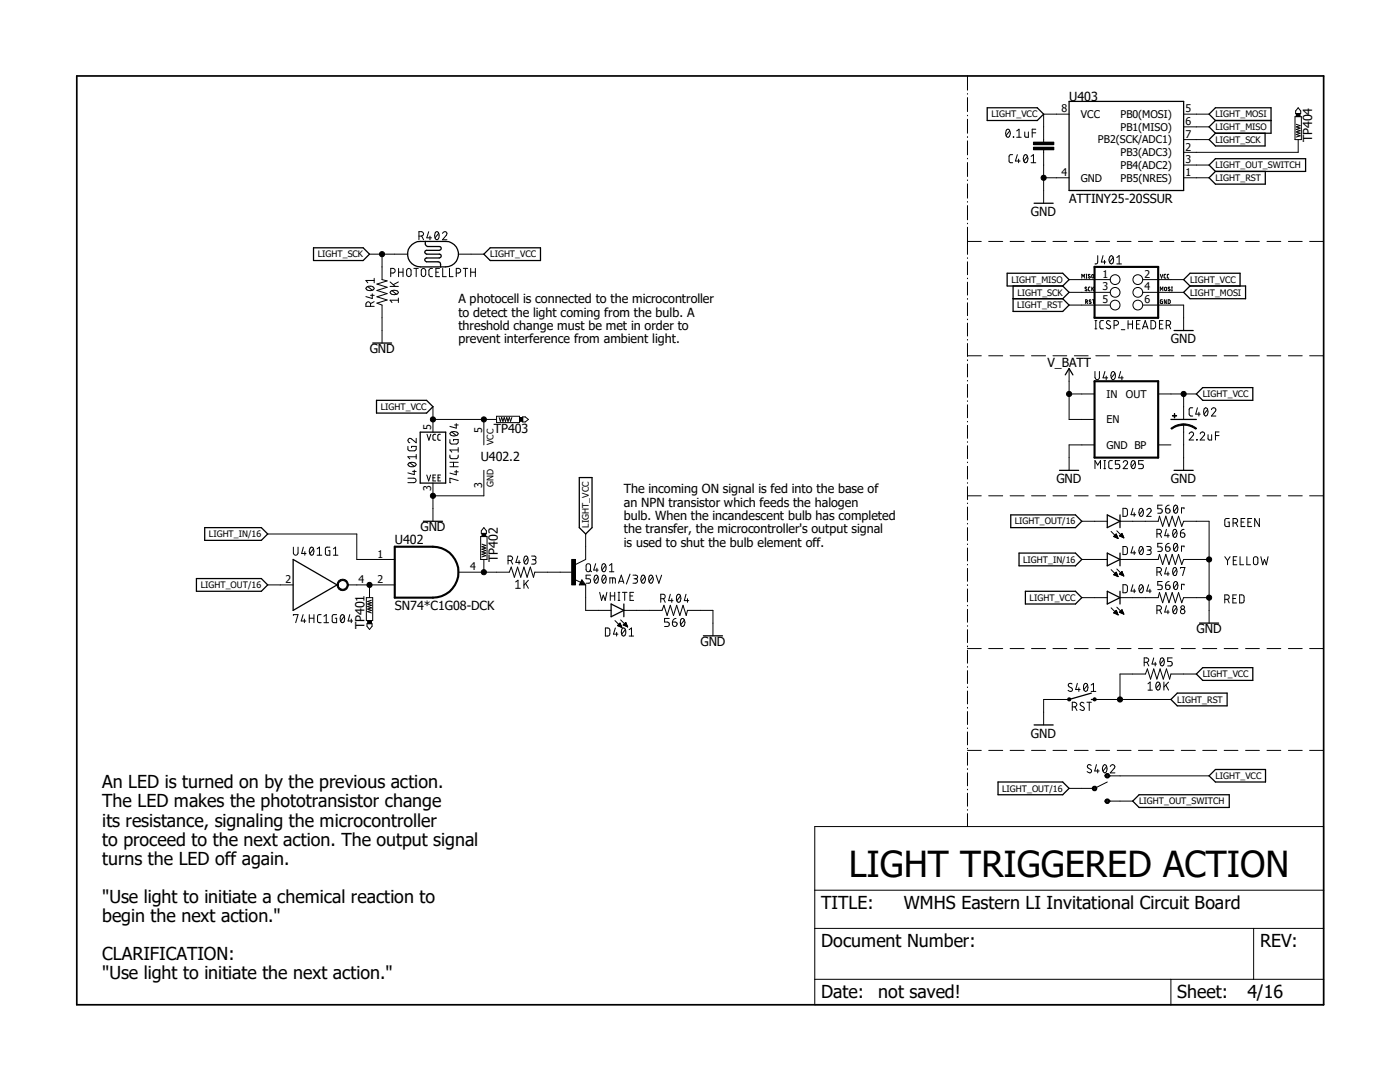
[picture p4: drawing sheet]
<svg xmlns="http://www.w3.org/2000/svg" width="279mm" height="216mm" viewBox="0 0 279 216" stroke-linecap="round" stroke-linejoin="round" font-family="sans-serif">
<path d="M14.8 14.8l249.7 186.2M264.5 14.8l-249.7 186.2" fill="none" stroke="#fff" stroke-width=".2"/>
<g fill="none" stroke="#000" stroke-width=".2">
<path d="M193.1 15.2v2.8M193.1 18.7v.1M193.1 19.5v2.8M193.1 23v.1M193.1 23.8v2.8M193.1 27.3v.1M193.1 28.1v2.8M193.1 31.6v.1M193.1 32.4v2.8M193.1 35.9v.1M193.1 36.7v2.8M201 25.8h.2a.93 .93 0 0 1 0 1.6 1.02 1.02 0 0 1-.2-1.6z"/>
<path d="M201.5 26.1l-.7 1M202.1 30.9h-.6l-.1 .3v1.1l.7 .2M202.2 27.3l.1 .1zM202.9 27.4h.9M202.9 26.1l.5-.3v1.6M203 30.9l-.4 1.2h1M203.3 31.7v.8M204.5 30.9h.2a.93 .93 0 0 1 0 1.6 1.02 1.02 0 0 1-.2-1.6zM204.5 26.3v.8l.3 .3h.4v-1.1M205.1 31.2l-.8 .9M205.8 32.5h.9M205.8 31.2l.4-.3v1.6"/>
<path d="M206 26.5h.7M206.2 28.4h4.1v.5h-4.1zM206.2 29.4h4.1v.5h-4.1zM206.7 25.8h-.7v1.6M208.3 29.9v10.7M208.3 35.5h5.1M213.4 22.8h-5.1v5.6M236.2 22.8h5.1M236.2 25.3h5.1M236.2 35.5h5.1M236.2 27.9h5.1M236.2 32.9h5.1"/>
<path d="M258.4 23.3h1.3v4.6h-1.3zM258.7 22.6h.8v.6h-.8zM258.7 24.8l.8 .3-.8 .2 .8 .3-.8 .2 .8 .3-.8 .2 .8 .3-.8 .2 .8 .3-.8 .2M259.1 27.9v2.5h-22.9M259.1 21.5l.5 .6v.5h-1v-.5zM73.1 57.4a1.09 1.09 0 0 1 1.6 .1 .96 .96 0 0 1-1.7 0zM73.4 57.2l.9 .7M73.7 50.7h7.6M74 58.9h.7M74.3 58.6v1l-1.3-.4M74.7 56h-1.7l.4 .4M74.7 55.5v.9"/>
<path d="M76.2 50.7v5.1l1.1 .2-2.1 .7 2.1 .6-2.1 .7 2.1 .6-2.1 .6 2.1 .7-2.1 .6 1 .4v7.6M77.9 57.1h1.6M77.9 56.3l1 .8M77.9 58.2l.8-.3a.78 .78 0 0 1 .8 .4 .96 .96 0 0 1-1.6 0zM78 54.5h.4a.47 .47 0 0 0 .5-.5 .47 .47 0 0 0-.5-.4h-.4v1.6M78.2 58l.9 .7M79.5 59.9h-1.6l.3 .5M79.5 59.5v.9M79.5 56.3l-1 .5M79.5 53.6v1.6M79.5 54.3h.9M80.4 53.6v1.6"/>
<path d="M81.4 53.6a.44 .44 0 0 1 .6 .4v.7a.45 .45 0 0 1-.3 .5 .45 .45 0 0 1-.5-.3 1.26 1.26 0 0 1 .2-1.3zM82.6 53.6h.9M83.1 53.6v1.6M83.6 47.1h.5a.45 .45 0 0 0 .4-.3 .45 .45 0 0 0-.2-.5l-.7-.1v1.6M84.2 47.1l.3 .7M84.3 53.6a.44 .44 0 0 1 .7 .4v.7a.45 .45 0 0 1-.4 .5 .45 .45 0 0 1-.5-.3 1.26 1.26 0 0 1 .2-1.3zM85.6 46.2l-.4 1.3h.9M85.8 47.1v.7M86.3 53.6a.58 .58 0 0 0-.7 .3l.1 1.1 .6 .2M87 46.3l.2-.1a.98 .98 0 0 1 0 1.6 1.02 1.02 0 0 1-.2-1.5zM87 54.3h.5M87.5 46.6l-.7 .9"/>
<path d="M87.7 53.6h-.7v1.6h.7M88.3 46.6a.45 .45 0 0 1 .7-.4 .45 .45 0 0 1 .1 .7l-.8 .9h.9M88.3 53.6v1.6h.8M89.7 53.6v1.6h.7M91.1 54.5h.4a.47 .47 0 0 0 .4-.5 .47 .47 0 0 0-.4-.4h-.4v1.6M91.5 50.7h5.1M92.5 53.6h.8M92.9 53.6v1.6M93.9 54.3h1M93.9 53.6v1.6M94.9 53.6v1.6M193.1 40.2v.1"/>
<path d="M193.1 41v2.9M193.1 44.5v.2M193.1 45.3v5.5M193.1 51.4v.2M193.1 52.2v2.6M193.1 55.5v.1M193.1 56.3v2.6M193.1 59.6v.1M193.1 48.2h2.7M197.3 48.2h2.8M201.6 48.2h2.8M205.9 48.2h2.8"/>
<path d="M210.1 48.2h2.8M213.4 55.8h8.1M213.4 58.3h8.1M214.4 48.2h2.8M215.9 55.5v-.8l.3 .5 .2-.5v.8M216.7 55.5h.2M216.7 54.7h.2M216.8 54.7v.8M216.9 57.4l-.2-.1-.2 .1 .4 .3v.3l-.4-.1M217.6 57.3l-.4 .1 .1 .6h.3M217.6 54.8h-.4l.4 .6h-.4M217.7 59.9h-.3l.3 .6h-.4"/>
<path d="M217.9 57.3v.7M217.9 54.8h.2l.2 .1-.2 .6-.2-.1zM218 59.8h.4M218.1 57.6l.2 .4M218.2 59.8v.8M218.3 57.3l-.4 .4M218.7 48.2h2.7M219.1 51v1.3a.4 .4 0 0 1-.6 .4M220.1 51l-.3 1.3h.9M220.4 51.9v.8M221.6 51.1l.2-.1a.96 .96 0 0 1 0 1.7 .98 .98 0 0 1-.2-1.6zM222.2 51.4l-.8 .9"/>
<path d="M222.9 52.7h.9M222.9 51.4l.5-.4v1.7M223 48.2h2.7M227.2 48.2h2.8M228 55.8h8.2M228 58.3h8.2M231.5 48.2h2.8M231.6 58v-.7l.2 .4 .3-.4v.7M231.6 54.7l.2 .8 .3-.8M232 59.8l-.4 .1v.1v.5l.4 .1v-.4h-.1M232.5 57.4h.3v.6h-.3zM232.7 54.7l-.4 .2 .1 .5 .3 .1"/>
<path d="M232.7 59.8v.8l-.3-.8v.8M233.1 59.8l.5 .2v.4l-.3 .2h-.2zM233.3 54.7l-.3 .2v.5l.3 .1M233.5 57.4l-.2-.1-.2 .1 .4 .4v.2l-.4-.1M233.8 58h.2M233.8 57.3h.2M233.9 57.3v.7M235.8 48.2h2.7M240 48.2h2.8M244.3 48.2h2.8M248.6 48.2h2.7M252.9 48.2h2.7"/>
<path d="M257.1 48.2h2.8M261.4 48.2h2.8M74 61.1v-.4a.47 .47 0 0 0-.5-.5 .47 .47 0 0 0-.5 .5v.4h1.7M74.7 60.2l-.7 .4M193.1 60.4v2.6M193.1 63.7v.1M193.1 64.5v2.6M193.1 67.7v.2M193.1 68.5v2.6M193.1 71.8v.2M193.1 72.6v2.6M193.1 75.9v.1"/>
<path d="M193.1 76.7v2.6M193.1 80v.1M193.1 71h2.7M197.3 71h2.8M201.6 71h2.8M205.9 71h2.8M210.1 71h2.8M213.4 78.6h5M213.4 73.5v10.2h5M213.4 60.9h8.1M214.4 71h2.8M216.7 60.2l.3-.1v-.2l-.3-.1v.8"/>
<path d="M216.9 60.2l.1 .4M218.5 74.1v1.2a.45 .45 0 0 0 .4 .4 .45 .45 0 0 0 .5-.2v-1.4M218.5 65.6h.4M218.5 64h.4M218.7 64v1.6M218.7 71h2.7M220.2 64h-.5l-.2 .3v1.1l.2 .2h.5M220.5 74.1l-.4 1.3h1M220.8 75.1v.7M221.6 64.1l-.5-.1a.37 .37 0 0 0-.3 .2 .37 .37 0 0 0 .2 .4l.5 .3a.37 .37 0 0 1 .1 .4 .37 .37 0 0 1-.3 .3l-.5-.2M222 74.2l.2-.1a1.02 1.02 0 0 1 0 1.7 1.02 1.02 0 0 1-.2-1.6zM222.3 64.9h.5a.47 .47 0 0 0 .4-.5 .47 .47 0 0 0-.4-.4h-.5v1.6"/>
<path d="M222.5 74.5l-.7 .9M223 71h2.7M223.6 74.1l-.3 1.3h.9M223.8 65.8h.7M223.9 75.1v.7M225.1 64v1.6M225.1 64.7h.9M226 64v1.6M226.8 64.7h.5M227.2 71h2.8M227.5 64h-.7v1.6h.7M228 65.6l.6-1.6 .5 1.6"/>
<path d="M228 60.9h8.2v5.1M228.1 65.2h.9M229.7 64l.7 .1 .2 .3v.8l-.4 .4h-.5zM231.1 78.6h7.7M231.4 64.7h.5M231.5 71h2.8M232.1 64h-.7v1.6h.7M232.7 64.9h.5a.47 .47 0 0 0 .4-.5 .47 .47 0 0 0-.4-.4h-.5v1.6M233.3 64.9l.3 .7M235.8 71h2.7M236.2 78.6v5.1M240 71h2.8"/>
<path d="M244.3 71h2.8M248.6 71h2.7M252.9 71h2.7M257.1 71h2.8M261.4 71h2.8M81.4 95.4h1.2a.45 .45 0 0 1 .4 .4 .45 .45 0 0 1-.2 .5h-1.4M81.4 89.1v.5l.2 .3 1.1 .1 .4-.4v-.5h-1v.2M81.5 92.5l.7-.3a.74 .74 0 0 1 .9 .5 1.02 1.02 0 0 1-1.7 0zM81.8 92.3l.9 .7M82.3 94.1h.8M82.7 93.8v.9l-1.3-.3M83.1 87.5v.8l-1-.7a.43 .43 0 0 0-.6 .1 .43 .43 0 0 0 .3 .6"/>
<path d="M83.1 90.7v.9M83.1 91.1h-1.7l.4 .5M85.2 94.8l.4 1.2 .3-1.2M85.2 86.7l.4 1.1 .4-1.1M86.4 83.7h12.7M86.4 81.2v5M86.4 96.4v7.6M86.4 95.3h.4M87 86.7h-.5l-.1 .3v.7l.6 .1M87 94.8h-.6v1.2h.6M87.4 95.3h.4M87.9 86.7h-.4l-.1 .3v.7l.5 .1"/>
<path d="M87.9 94.8h-.5v1.2h.5M89.8 90.8v.6l.4 .1h1l.2-.3v-.4M89.8 87.7v.6l.2 .3h1.1l.3-.3v-.6h-.9v.3M89.8 93.1h1.6M89.8 92.2h1.6M89.9 86.4l.7-.3a.58 .58 0 0 1 .8 .6l-.8 .3a.56 .56 0 0 1-.7-.6zM90.2 86.2l.9 .7M90.5 92.2v.9M90.7 94.1h.7M90.7 84.8h.7M91.1 84.5v.9l-1.3-.3M91.1 93.9v.8l-1.3-.3"/>
<path d="M91.4 95.9l-1.6-.5v.9h.2M91.4 89.3v.9M91.4 89.8h-1.6l.4 .4M96.6 93.9v5h-10.2M96.6 83.7v5.1M99.1 83.1h4.6v1.2h-4.6zM99.6 83.3l.3 .8 .2-.8 .3 .8 .2-.8 .3 .8 .2-.8 .3 .8 .2-.8 .3 .8 .3-.8M103.7 83.3h.6v.8h-.6zM104.3 83.2h.5l.7 .5-.7 .5h-.5zM193.1 80.8v2.6M193.1 84.1v.1M193.1 84.9v2.6"/>
<path d="M193.1 88.1v.2M193.1 88.9v2.6M193.1 92.2v.1M193.1 93v2.6M193.1 96.3v.1M193.1 97.1v2.6M193.1 98.9h2.7M197.3 98.9h2.8M201.6 98.9h2.8M205.9 98.9h2.8M210.1 98.9h2.8M214.4 98.9h2.8"/>
<path d="M218.4 88.8h-5v5.1M218.5 93.5v-1.6l.6 .9 .5-.9v1.6M218.7 98.9h2.7M220.3 93.5h.3M220.3 91.9h.3M220.5 91.9v1.6M222 91.9h-.6l-.1 .4v1l.7 .2M223 98.9h2.7M223.5 91.9h-.9v.7h.5a.46 .46 0 0 1 .4 .5 .46 .46 0 0 1-.4 .4h-.5M224.2 92.3a.44 .44 0 0 1 .6-.4 .44 .44 0 0 1 .1 .7l-.7 .9h.8M226 91.9h.1a.93 .93 0 0 1 0 1.6 .98 .98 0 0 1-.1-1.6zM226.5 92.3l-.7 .9"/>
<path d="M227.2 98.9h2.8M228.2 91.9h-1v.7h.6a.45 .45 0 0 1 .4 .5 .45 .45 0 0 1-.4 .4h-.6M231.1 88.8h2.6M231.5 98.9h2.8M233.7 85.5a3.9 3.9 0 0 1 2.5-.9v.2a3.9 3.9 0 0 0-2.4 .8zM234 82.9l.8 .1zM234.4 82.5v.9zM235.8 98.9h2.7M236.2 84.7v9.2M236.2 84.6a4.2 4.2 0 0 1 2.6 .9l-.2 .1a4.1 4.1 0 0 0-2.4-.8zM237.3 86.6a.44 .44 0 0 1 .6-.4 .44 .44 0 0 1 .2 .7l-.8 .9h.9M238 81.4h-.5l-.2 .3 .1 1.1 .3 .2h.3"/>
<path d="M238.8 87.7l.1 .1zM239 81.4l-.4 1.2h.9M239.3 82.3v.7M239.5 86.6a.44 .44 0 0 1 .6-.4 .44 .44 0 0 1 .2 .7l-.8 .9h.9M240 98.9h2.8M240.5 81.4h.1a.96 .96 0 0 1 0 1.6 1.09 1.09 0 0 1-.1-1.6zM241 81.7l-.7 .9M241.1 86.7v.8l.2 .3h.5v-1.1M241.8 81.7a.44 .44 0 0 1 .6-.3 .44 .44 0 0 1 .1 .7l-.7 .9h.9M242.6 86.9h.7M243.3 86.2h-.7v1.6M244.3 98.9h2.8"/>
<path d="M248.6 98.9h2.7M252.9 98.9h2.7M257.1 98.9h2.8M261.4 98.9h2.8M53.4 106.6h17.8v5h7.6M53.4 116.7h5.1M58.5 109.2v1.2a.47 .47 0 0 0 .5 .4 .47 .47 0 0 0 .5-.4v-1.2M60.5 109.2l-.3 1.2h.9M60.8 110.1v.7M62 109.2h.2a.93 .93 0 0 1 0 1.6 .98 .98 0 0 1-.2-1.6zM62.6 109.5l-.8 .9M63.3 109.5l.5-.3v1.6"/>
<path d="M63.3 110.8h.9M65.8 109.2h-.5l-.3 .1-.1 1.1 .2 .3 .7 .1v-.9h-.3M66.5 110.8h.9M66.5 109.5l.5-.3v1.6M67.6 115.9a1.13 1.13 0 0 1 1.8 .2 1.13 1.13 0 0 1-.7 1.7 1.13 1.13 0 0 1-1.4-1.1h.2a.89 .89 0 0 1 1.3-.7 .89 .89 0 0 1 .2 1.5 .89 .89 0 0 1-1.4-.4l-.1-.4h-.2zM69.4 116.7h9.4M73.1 119.3h1.3v4.5h-1.3zM73.7 116.7v2.6M74.1 119.8l-.7 .2 .7 .3-.7 .2 .7 .3-.7 .2 .7 .3-.7 .2 .7 .3-.7 .2 .7 .3M91.5 114.2h10.1l.4-1 .7 2 .6-2 .6 2 .7-2 .6 2 .6-2 .7 2 .2-1h7.6M95.9 107.1h1.3v4.5h-1.3zM96.2 106.5h.7v.6h-.7z"/>
<path d="M96.2 108.6l.7 .2-.7 .3 .7 .2-.7 .3 .7 .3-.7 .2 .7 .3-.7 .2 .7 .3-.7 .2M96.6 111.6v2.6M96.6 105.3l.5 .6v.5h-1v-.5zM101.4 111.8h.5a.45 .45 0 0 0 .4-.3 .45 .45 0 0 0-.2-.5h-.7v1.6M101.9 111.8l.4 .8M102.9 116.1l.5-.3v1.6M102.9 117.4h.9M103.3 111l-.3 1.2h.8M103.6 111.8v.8M104.6 115.8v1.6M104.8 111h.2a.98 .98 0 0 1 0 1.6 1.02 1.02 0 0 1-.2-1.6zM104.9 116.4l.6 1"/>
<path d="M105.3 111.3l-.7 .9M105.5 115.8l-.9 1M106.1 111h.7a.37 .37 0 0 1 .2 .4 .37 .37 0 0 1-.4 .3h-.3M106.6 111.7h.2a.46 .46 0 0 1 .2 .5 .46 .46 0 0 1-.4 .4h-.5M114.1 111.6h.8v5.1h-.8zM114.6 115.6l1.3 .6M116.1 115.7l.8 1h-1.3zM116.9 116.7v5.1h5.1M116.9 106.6v5l-2 1M117 112.7a.46 .46 0 0 1 .5-.2 .46 .46 0 0 1 .4 .4l-.1 1a.46 .46 0 0 1-.5 .2 .46 .46 0 0 1-.3-.4zM117.7 113.7l.4 .4M117.9 114.8h-.9v.7h.5a.46 .46 0 0 1 .4 .4 .46 .46 0 0 1-.4 .5h-.5"/>
<path d="M118.8 114.8h.2a.98 .98 0 0 1 0 1.6 1.02 1.02 0 0 1-.2-1.6zM118.9 112.5l-.4 1.2h.9M119.1 113.4v.7M119.3 115.1l-.7 .9M119.7 118.2l.4 1.6 .3-1.1 .4 1.1 .3-1.6M120.3 112.5h.2a.98 .98 0 0 1 0 1.6 1.02 1.02 0 0 1-.2-1.6zM120.4 114.8h.1a.93 .93 0 0 1 0 1.6 1.06 1.06 0 0 1-.1-1.6zM120.9 112.8l-.8 .9M120.9 115.1l-.7 .9M121.6 112.8l.5-.3v1.6M121.6 114.1h.9M121.7 116.4v-1.1h1l.1 1.1"/>
<path d="M121.8 118.2v1.6M121.8 118.9h.9M122.3 115.3v1.1M122.7 118.2v1.6M123.4 119.8h.3M123.4 118.2h.3M123.4 116.4l.6-1.6 .5 1.6M123.5 118.2v1.6M123.6 116h.8M124.2 118.2h.9M124.7 118.2v1.6M125.7 118.9h.6"/>
<path d="M125.7 114.6l-.7 1.9M126.3 114.8h.6l.3 .1v.4l-.7 .2M126.4 118.2h-.7v1.6h.7M126.8 115.5a.45 .45 0 0 1 .4 .3 .45 .45 0 0 1-.2 .5l-.7 .1M128.1 114.8h.3a.93 .93 0 0 1 0 1.6 1.02 1.02 0 0 1-.3-1.6zM128.7 115.1l-.7 .9M129.7 114.8h.2a.93 .93 0 0 1 0 1.6 1.02 1.02 0 0 1-.2-1.6zM130.3 115.1l-.8 .9M130.9 114.8l.6 1.6 .5-1.6M131.9 119.5l.6-.1a.46 .46 0 0 0 .2-.5 .46 .46 0 0 0-.4-.3h-.4v1.6M132.4 119.5l.4 .7M133.8 118.6l-.4 1.2h.9"/>
<path d="M134.1 119.5v.7M135.3 118.6h.1a.93 .93 0 0 1 0 1.6 .98 .98 0 0 1-.1-1.6zM135.8 118.9l-.7 .9M136.9 118.6l-.3 1.2h.9M137.2 119.5v.7M193.1 100.4v.1M193.1 101.2v2.6M193.1 104.4v.2M193.1 105.3v2.6M193.1 108.5v.2M193.1 109.3v2.6M193.1 112.6v.1"/>
<path d="M193.1 113.4v2.6M193.1 116.7v.1M193.1 117.5v2.6M215.9 119.3h5.1M215.9 111.6h5.1M215.9 104h5.1M221.7 113.7l1.4 1.4M221.7 106l1.4 1.4M222.2 114.7l.9 .4M222.2 114.7l.6-.5 .3 .9M222.2 114.7h.8M222.3 107h.7"/>
<path d="M222.4 114.6h.5M222.4 107.1h.6M222.4 106.9h.5M222.5 114.8h.5M222.5 114.5h.4M222.5 106.8h.4M222.5 114.4h.4M222.5 106.8h.3M222.6 107.2h.5M222.6 114.3h.2M222.6 106.7h.2M222.7 114.9h.4"/>
<path d="M222.7 114.2h.1M222.7 106.6h.1M222.8 106.6l.3 .8-.9-.3zM222.8 107.3h.3M222.9 113.5l1.4 1.4M222.9 114.9h.2M222.9 105.9l1.4 1.4M223 107.4h.1M223.1 115h.1M223.4 106.9h.7M223.5 114.5h.6M223.5 106.8h.6"/>
<path d="M223.5 114.6h.7M223.5 119.3h7.6l.3-1.1 .6 2.1 .7-2.1 .6 2.1 .6-2.1 .7 2.1 .6-2.1 .6 2.1 .4-1h5.1M223.5 111.6h7.6l.3-1 .6 2 .7-2 .6 2 .6-2 .7 2 .6-2 .6 2 .4-1h5.1M223.5 104h7.6l.3-1 .6 2 .7-2 .6 2 .6-2 .7 2 .6-2 .6 2 .4-1h5.1v20.3M223.6 114.4h.5M223.6 106.8h.5M223.6 114.3h.4M223.6 107h.6M223.6 106.7h.4M223.7 114.7h.5M223.7 114.2h.3M223.7 106.6h.3"/>
<path d="M223.8 114.1h.1M223.8 107.1h.4M223.9 106.5h.1M223.9 114.8h.3M223.9 114l-.5 .6 .9 .3M223.9 114l.4 .9M223.9 114h.1M223.9 106.4l.4 .9-.9-.4zM224 107.2h.2M224.1 116.7h.7a1.3 1.3 0 0 1 .2 1.4l-.2 .1-.7 .1zM224.1 109.1h.7a1.3 1.3 0 0 1 .2 1.3l-.2 .2-.7 .1zM224.1 101.4l.7 .1a1.25 1.25 0 0 1 0 1.5h-.7z"/>
<path d="M224.1 114.9h.1M224.2 107.3h.1M226.1 116.7l-.4 1.2h1M226.1 109.1l-.4 1.2h1M226.1 101.4l-.4 1.3h1M226.4 102.3v.7M226.4 109.9v.8M226.4 117.6v.7M227.5 116.7h.3a.98 .98 0 0 1 0 1.6 1.02 1.02 0 0 1-.3-1.6zM227.5 109.1h.3a.98 .98 0 0 1 0 1.6 1.02 1.02 0 0 1-.3-1.6zM227.5 101.5l.3-.1a.98 .98 0 0 1 0 1.6 1.02 1.02 0 0 1-.3-1.5zM228.1 117l-.7 .9"/>
<path d="M228.1 109.4l-.7 .9M228.1 101.8l-.7 .9M228.9 109.1h.7a.37 .37 0 0 1 .1 .4 .37 .37 0 0 1-.3 .3h-.4M228.9 101.8a.45 .45 0 0 1 .6-.4 .45 .45 0 0 1 .1 .8l-.7 .8h.8M229.2 116.7l-.3 1.2h.8M229.3 109.8h.2a.46 .46 0 0 1 .2 .5 .46 .46 0 0 1-.4 .4h-.4M229.5 117.6v.7M230.9 114.1h.5a.45 .45 0 0 0 .4-.3 .45 .45 0 0 0-.2-.5l-.7-.1v1.7M230.9 106.5h.5a.45 .45 0 0 0 .4-.3 .45 .45 0 0 0-.2-.5l-.7-.1v1.6M231.4 114.1l.4 .8M231.4 106.5l.4 .7M231.9 116h-.8v.8h.5a.46 .46 0 0 1 .4 .4 .46 .46 0 0 1-.4 .4h-.5"/>
<path d="M231.9 108.4h-.8v.7h.5a.46 .46 0 0 1 .4 .5 .46 .46 0 0 1-.4 .4h-.5M231.9 100.8h-.8v.7h.5a.46 .46 0 0 1 .3 .5 .46 .46 0 0 1-.3 .4h-.5M232.6 116.8h.6a.46 .46 0 0 1 .3 .5 .46 .46 0 0 1-.5 .4 .46 .46 0 0 1-.4-.5zM232.6 109.1h.6a.46 .46 0 0 1 .3 .5 .46 .46 0 0 1-.4 .4 .46 .46 0 0 1-.5-.4zM232.6 101.5h.6a.46 .46 0 0 1 .3 .5 .46 .46 0 0 1-.4 .4 .46 .46 0 0 1-.5-.4zM232.8 113.2l-.3 1.3h.8M232.8 105.6l-.3 1.3h.8M233.1 106.5v.7M233.1 114.1v.8M233.3 116a.72 .72 0 0 0-.7 .8M233.3 108.4a.72 .72 0 0 0-.7 .7M233.3 100.8a.72 .72 0 0 0-.7 .7"/>
<path d="M234.3 113.3l.2-.1a.98 .98 0 0 1 0 1.7 1.02 1.02 0 0 1-.2-1.6zM234.3 105.7l.2-.1a.98 .98 0 0 1 0 1.6 1.02 1.02 0 0 1-.2-1.5zM234.4 116.1l.2-.1a.93 .93 0 0 1 0 1.6 .98 .98 0 0 1-.2-1.5zM234.4 108.5l.2-.1a.93 .93 0 0 1 0 1.6 .98 .98 0 0 1-.2-1.5zM234.4 100.8h.2a.93 .93 0 0 1 0 1.6 .98 .98 0 0 1-.2-1.6zM234.8 113.6l-.7 .9M234.8 106l-.7 .9M235 116.4l-.7 .9M235 108.8l-.7 .9M235 101.1l-.7 1M235.6 106.3h.5a.46 .46 0 0 1 .4 .5 .46 .46 0 0 1-.5 .4 .46 .46 0 0 1-.4-.4zM235.6 113.4v-.2h.9l-.5 1.7"/>
<path d="M236.3 105.6a.72 .72 0 0 0-.7 .7M236.3 101.5v-.2h-.5v1.1M236.3 109.1v-.1h-.5v1M236.3 116.8v-.2h-.5v1M244.4 119.6l.7-.1a.46 .46 0 0 0 .2-.5 .46 .46 0 0 0-.4-.3h-.5v1.6M244.4 111.1l.6 .7M245 119.6l.3 .7M245 111.8v.9M245.3 103.5h-.5l-.3 .1-.1 1.1 .2 .3 .7 .1v-.9h-.2M245.5 111.1l-.5 .7M246 119.4h.6M246.1 104.4h.4a.45 .45 0 0 0 .5-.4 .45 .45 0 0 0-.2-.5h-.7v1.6"/>
<path d="M246.1 111.8h.6M246.6 104.4l.4 .7M246.8 118.7h-.8v1.6h.8M246.8 111.1h-.7v1.6h.7M247.4 118.7h.7a1.3 1.3 0 0 1 .1 1.4l-.1 .2h-.7zM247.5 111.1v1.6h.7M247.7 104.2h.5M248.5 103.5h-.8v1.6h.8M248.8 111.1v1.6h.8M249 104.2h.6M249.8 103.5h-.8v1.6h.8M250.2 111.3a.46 .46 0 0 1 .5-.2 .46 .46 0 0 1 .3 .4v1a.46 .46 0 0 1-.5 .2 .46 .46 0 0 1-.4-.4z"/>
<path d="M251.3 103.5v1.6l-.9-1.6v1.6M251.6 111.1l.4 1.6 .3-1.1 .4 1.1 .4-1.6M58.5 122.8v-.2h1l-.5 1.6M60.5 122.6l-.4 1.3h.9M60.7 123.5v.7M61.7 122.6v1.6M61.7 123.4h1M62.7 122.6v1.6M64.1 122.6l-.6 .1-.1 .3v1.1l.7 .1M64.6 124.2h1M64.6 123l.5-.4v1.6M67.2 122.6h-.6l-.3 .2v1.1l.2 .3h.7v-.8h-.3"/>
<path d="M68.2 122.7l.1-.1a.93 .93 0 0 1 0 1.6 .98 .98 0 0 1-.1-1.5zM68.7 123l-.7 .9M69.8 122.6l-.3 1.3h.9M70.1 123.5v.7M73.2 124.5h1.1v.5l-.6 .6-.5-.6zM73.4 123.8h.7v.6h-.7zM120.8 125.3h.7a1.3 1.3 0 0 1 .2 1.4l-.2 .2h-.7zM122.7 123.8l1.4 1.4M122.8 125.3l-.4 1.2h.9M123.1 126.2v.7M123.3 124.8h.7M123.4 124.9h.6"/>
<path d="M123.4 124.7h.5M123.4 124.6h.5M123.5 124.5h.3M123.6 125h.4M123.6 124.5h.2M123.7 124.4h.1M123.7 124.3l.4 .9-.9-.4zM123.8 125.1h.3M123.9 123.7l1.4 1.4M124 125.1h.1M124.2 125.3h.3a.98 .98 0 0 1 0 1.6 1.02 1.02 0 0 1-.3-1.6zM124.4 124.7h.7"/>
<path d="M124.4 124.7l.9 .4M124.4 124.7l.5-.5 .4 .9M124.5 124.6h.6M124.5 121.8h7.6l.4-1 .6 2 .7-2 .6 2 .6-2 .7 2 .6-2 .6 2 .3-1h5.1v5.1M124.5 124.5h.5M124.6 124.8h.5M124.6 124.5h.4M124.7 124.4h.3M124.8 125.6l-.7 .9M124.8 124.9h.4M124.8 124.2h.1M125 125h.2"/>
<path d="M125.2 125.1h.1M125.6 126.9h.8M125.6 125.6l.4-.3v1.6M133.6 123.4h-1v.7h.6a.45 .45 0 0 1 .4 .5 .45 .45 0 0 1-.4 .4h-.6M134.2 124.1l.7 .1a.46 .46 0 0 1 0 .8 .46 .46 0 0 1-.7-.5zM134.9 123.4a.72 .72 0 0 0-.7 .7M136 123.4h.2a.93 .93 0 0 1 0 1.6 1.02 1.02 0 0 1-.2-1.6zM136.6 123.7l-.8 1M193.1 120.8v.1M193.1 121.6v2.6M193.1 124.8v.2M193.1 125.6v2.6"/>
<path d="M193.1 128.9v.2M193.1 129.8v2.5M193.1 133v.1M193.1 133.8v2.6M193.1 137.1v.1M193.1 137.9v2.6M193.1 129.4h2.7M197.3 129.4h2.8M201.6 129.4h2.8M205.9 129.4h2.8M210.1 129.4h2.8M213.1 139.3h.5v.5h-.5z"/>
<path d="M213.4 139.6h-5.1v5.1M214 136.5l-.2-.1a.4 .4 0 0 0-.5 .1 .4 .4 0 0 0 .1 .5l.5 .3a.37 .37 0 0 1 .1 .4 .37 .37 0 0 1-.3 .3l-.6-.2M214.4 129.4h2.8M215 136.4l-.3 1.2h.9M215.3 137.2v.8M216.5 136.4h.2a.93 .93 0 0 1 0 1.6 .98 .98 0 0 1-.2-1.6zM217 136.7l-.7 .9M217.8 136.7l.4-.3v1.6M217.8 138h.9M218.2 139.3h.5v.5h-.5zM218.4 139.6h15.3M218.7 129.4h2.7"/>
<path d="M221.7 121.3l1.4 1.4M222.2 122.3l.9 .4M222.2 122.3l.6-.5 .3 .9M222.3 122.3h.7M222.3 122.2h.7M222.4 122.1h.5M222.5 122.4h.5M222.5 122h.4M222.6 122h.2M222.7 121.9h.1M222.7 122.5h.4M222.9 121.2l1.4 1.4"/>
<path d="M222.9 122.6h.2M223 129.4h2.7M223.1 122.7h.1M223.4 122.1h.7M223.5 122.2h.7M223.5 122h.6M223.6 122h.4M223.7 121.9h.3M223.7 122.3h.5M223.8 121.8h.1M223.9 121.7l-.5 .5 .9 .4M223.9 121.7l.4 .9"/>
<path d="M223.9 121.7h.1M223.9 122.4h.3M224.2 122.5h.1M227.2 129.4h2.8M228.3 132.2h.5a.45 .45 0 0 0 .4-.4 .45 .45 0 0 0-.2-.5h-.7v1.6M228.9 132.2l.4 .7M229.1 136.4l.4-.3v1.6M229.1 137.7h.9M230.3 131.3l-.4 1.2h.9M230.5 132.2v.7M230.9 121.8h.5a.45 .45 0 0 0 .4-.4 .45 .45 0 0 0-.2-.5h-.7v1.6M230.9 136.1h.2a.93 .93 0 0 1 0 1.6 .98 .98 0 0 1-.2-1.6z"/>
<path d="M231.4 121.8l.4 .7M231.5 136.4l-.7 .9M231.5 129.4h2.8M231.7 131.3h.2a.98 .98 0 0 1 0 1.6 1.02 1.02 0 0 1-.2-1.6zM232.3 136.1v1.6M232.3 131.6l-.7 .9M232.7 136.7l.5 1M232.8 120.9l-.3 1.2h.8M233.1 121.8v.7M233.2 136.1l-.9 1M233.9 131.3h-.9v.7h.6a.46 .46 0 0 1 .3 .4 .46 .46 0 0 1-.3 .5h-.6M234.3 120.9h.2a.98 .98 0 0 1 0 1.6 1.02 1.02 0 0 1-.2-1.6z"/>
<path d="M234.8 121.2l-.7 .9M235.8 129.4h2.7M238.8 134.5h-5.1l-.3 1-.6-2-.6 2-.7-2-.6 2-.6-2-.7 2-.6-2-.4 1h-5.1v5.1M240 129.4h2.8M244.3 129.4h2.8M248.6 129.4h2.7M252.9 129.4h2.7M257.1 129.4h2.8M261.4 129.4h2.8M193.1 141.1v.2M193.1 142v2.6M193.1 145.2v.2"/>
<path d="M193.1 146v2.6M193.1 149.3v.1M193.1 150.1v2.6M193.1 153.4v.1M193.1 154.2v2.6M193.1 157.5v.1M193.1 158.3v2.6M193.1 149.7h2.7M197.3 149.7h2.8M201.6 149.7h2.8M205.9 149.7h2.8M210.1 149.7h2.8"/>
<path d="M214 141.1h.5a.47 .47 0 0 0 .4-.5 .47 .47 0 0 0-.4-.5h-.5v1.7M214.4 149.7h2.8M214.5 141.1l.4 .7M216.3 140.3l-.2-.1a.37 .37 0 0 0-.5 .1 .37 .37 0 0 0 .1 .5l.5 .3a.37 .37 0 0 1 .2 .4 .37 .37 0 0 1-.3 .3l-.6-.2M216.9 140.1h.9M217.4 140.1v1.7M217.8 152.7l-.5-.1a.37 .37 0 0 0-.3 .2 .37 .37 0 0 0 .2 .4l.5 .3a.37 .37 0 0 1 .1 .4 .37 .37 0 0 1-.3 .3l-.5-.2M218.1 157.1l.5-.2 .3 .4-.1 .3-.2 .2-.5-.2-.1-.3h.2l.2-.2 .3 .2v.2l-.3 .1-.2-.3h-.2zM218.7 149.7h2.7M218.8 152.6l-.3 1.2h.9M219.1 153.5v.7M220.3 152.7l.2-.1a.96 .96 0 0 1 0 1.6l-.2-.1a1.07 1.07 0 0 1 0-1.4z"/>
<path d="M220.6 154.5l.5-.2 .3 .2v.6l-.3 .1-.5-.1-.1-.3h.2l.2-.2h.3v.2l-.3 .2-.2-.2h-.2zM220.6 159.6l.5-.2 .3 .5v.2l-.3 .2-.5-.2-.1-.2h.2l.2-.3 .3 .3v.1l-.3 .1-.2-.2h-.2zM220.9 153l-.8 .8M221 156l-2.6 1.3h-5M221 159.9h5.1M221 154.8h20.3M221.6 153a.45 .45 0 0 1 .6-.4 .45 .45 0 0 1 .2 .7l-.8 .9h.9M223 149.7h2.7M227.2 149.7h2.8M231.5 149.7h2.8M235.8 149.7h2.7M240 149.7h2.8"/>
<path d="M244.3 149.7h2.8M248.6 149.7h2.7M252.9 149.7h2.7M257.1 149.7h2.8M261.4 149.7h2.8M162.6 164.9h101.6v35.6h-101.6zM162.6 177.6h101.6M193.1 161.5v.2M193.1 162.3v2.6M162.6 185.3h101.6M162.6 195.4h101.6M233.7 195.4v5.1"/>
<path d="M250.2 185.3v10.1"/>
<circle cx="208.3" cy="35.5" r=".51"/>
<circle cx="76.2" cy="50.7" r=".51"/>
<circle cx="222.5" cy="55.8" r=".98"/>
<circle cx="222.5" cy="58.3" r=".98"/>
<circle cx="227.1" cy="55.8" r=".98"/>
<circle cx="227.1" cy="58.3" r=".98"/>
<circle cx="213.4" cy="78.6" r=".51"/>
<circle cx="222.5" cy="60.9" r=".98"/>
<circle cx="227.1" cy="60.9" r=".98"/>
<circle cx="236.2" cy="78.6" r=".51"/>
<circle cx="86.4" cy="83.7" r=".51"/>
<circle cx="86.4" cy="98.9" r=".51"/>
<circle cx="96.6" cy="83.7" r=".51"/>
<circle cx="73.7" cy="116.7" r=".51"/>
<circle cx="96.6" cy="114.2" r=".51"/>
<circle cx="241.3" cy="111.6" r=".51"/>
<circle cx="241.3" cy="119.3" r=".51"/>
<circle cx="223.5" cy="139.6" r=".51"/>
<circle cx="236" cy="122" r=".46"/>
<circle cx="236" cy="121.2" r=".37"/>
</g>
<g fill="none" stroke="#000" stroke-width=".25">
<path d="M197 21.5h10l1.3 1.3-1.3 1.2h-10zM213.4 20.2h22.8v17.8h-22.8zM242.6 26.6l-1.3 1.3 1.3 1.2h9.9v-2.5M242.6 24l-1.3-1.2 1.3-1.3h11.1v5.1h-11.1M242.6 24h11.1M242.6 24l-1.3 1.3 1.3 1.3M242.6 34.2l-1.3 1.3 1.3 1.2h9.9v-2.5M242.6 31.7h18v2.5h-18l-1.3-1.3zM62.6 49.4h9.9l1.2 1.3-1.2 1.3h-9.9zM82.2 48.8l1.1-.6h5.6a2.54 2.54 0 0 1 2.6 2.5 2.54 2.54 0 0 1-2.6 2.6h-5a2.53 2.53 0 0 1-2.4-1.7 2.53 2.53 0 0 1 .7-2.8zM84.9 48.2v.7l.3 .2 2.7 .1a.4 .4 0 0 1 .1 .5 .4 .4 0 0 1-.3 .3h-2.6l-.3 .1a.41 .41 0 0 0 .3 .6l2.8 .1a.4 .4 0 0 1 .1 .4 .4 .4 0 0 1-.3 .3h-2.6l-.3 .1a.41 .41 0 0 0 .3 .6h2.3a.45 .45 0 0 1 .5 .5v.6M96.6 50.7l1.2-1.3h10.1v2.6h-10.1z"/>
<path d="M201 54.5h11.1l1.3 1.3-1.3 1.3h-11.1zM202.2 59.6h9.9M202.2 57.1v5h9.9l1.3-1.2-1.3-1.3M206.4 40.6h3.8M212.1 57.1l1.3 1.2-1.3 1.3M237.5 57.1h11.1v2.5h-11.1l-1.3-1.3zM237.5 57.1l-1.3-1.3 1.3-1.3h10v2.6M74.4 68.5h3.7M75.1 79.9h10l1.3 1.3-1.3 1.2h-10zM212.6 74.8l.8-1.3 .7 1.3M234.3 66h3.8M238.8 78.6l1.2-1.3h10v2.6h-10z"/>
<path d="M83.9 86.2h5v10.2h-5zM115.6 95.3h2.6v10l-1.3 1.3-1.3-1.3zM211.5 93.9h3.8M233.7 83.7h5.1M234.3 93.9h3.8M39.2 115.4h13l1.2 1.3-1.2 1.3h-13zM40.9 105.3h11.3l1.2 1.3-1.2 1.2h-11.3zM58.5 111.6l8.8 5.1-8.8 5.1zM84.5 104h3.8M116.1 116.2l.1 .3h-.3l.2-.5 .5 .6h-.7M201.7 102.7h12.9l1.3 1.3-1.3 1.3h-12.9zM203.4 110.4h11.2l1.3 1.2-1.3 1.3h-11.2z"/>
<path d="M204.6 118h10l1.3 1.3-1.3 1.2h-10zM221 118l2.5 1.3-2.5 1.2zM221 102.7l2.5 1.3-2.5 1.3zM221 110.4l2.5 1.2-2.5 1.3zM223.5 102.7v2.6M223.5 110.4v2.5M223.5 118v2.5M122 120.5l2.5 1.3-2.5 1.3zM124.5 120.5v2.6M140.4 126.9h3.8M217.8 139.6h.6M217.8 138.3l-4.4 1.3"/>
<path d="M234.9 138.3h10v2.5h-10l-1.2-1.2zM239.4 124.3h3.8M240 133.2h10v2.6h-10l-1.2-1.3zM199.2 156h12.9l1.3 1.3-1.3 1.3h-12.9zM206.4 144.7h3.8M227.3 158.6h18v2.5h-18l-1.2-1.2zM241.3 154.8l1.3-1.3h10v2.5h-10z"/>
</g>
<path d="M15.3 15.2h248.9v185.3h-248.9z" fill="none" stroke="#000" stroke-width=".34"/>
<g fill="#000">
<path d="M206.2 28.4h4.1v.5h-4.1z" fill-rule="evenodd"/>
<path d="M206.2 29.4h4.1v.5h-4.1z" fill-rule="evenodd"/>
<path d="M258.7 22.6h.8v.6h-.8z" fill-rule="evenodd"/>
<path d="M103.7 83.3h.6v.8h-.6z" fill-rule="evenodd"/>
<path d="M234 82.9l.8 .1z" fill-rule="evenodd"/>
<path d="M234.4 82.5v.9z" fill-rule="evenodd"/>
<path d="M233.7 85.5a3.9 3.9 0 0 1 2.5-.9v.2a3.9 3.9 0 0 0-2.4 .8z" fill-rule="evenodd"/>
<path d="M236.2 84.6a4.2 4.2 0 0 1 2.6 .9l-.2 .1a4.1 4.1 0 0 0-2.4-.8z" fill-rule="evenodd"/>
<path d="M67.6 115.9a1.13 1.13 0 0 1 1.8 .2 1.13 1.13 0 0 1-.7 1.7 1.13 1.13 0 0 1-1.4-1.1h.2a.89 .89 0 0 1 1.3-.7 .89 .89 0 0 1 .2 1.5 .89 .89 0 0 1-1.4-.4l-.1-.4h-.2z" fill-rule="evenodd"/>
<path d="M96.2 106.5h.7v.6h-.7z" fill-rule="evenodd"/>
<path d="M114.1 111.6h.8v5.1h-.8z" fill-rule="evenodd"/>
<path d="M73.4 123.8h.7v.6h-.7z" fill-rule="evenodd"/>
<path d="M213.1 139.3h.5v.5h-.5z" fill-rule="evenodd"/>
<path d="M218.2 139.3h.5v.5h-.5z" fill-rule="evenodd"/>
<path d="M218.1 157.1l.5-.2 .3 .4-.1 .3-.2 .2-.5-.2-.1-.3h.2l.2-.2 .3 .2v.2l-.3 .1-.2-.3h-.2z" fill-rule="evenodd"/>
<path d="M220.6 154.5l.5-.2 .3 .2v.6l-.3 .1-.5-.1-.1-.3h.2l.2-.2h.3v.2l-.3 .2-.2-.2h-.2z" fill-rule="evenodd"/>
<path d="M220.6 159.6l.5-.2 .3 .5v.2l-.3 .2-.5-.2-.1-.2h.2l.2-.3 .3 .3v.1l-.3 .1-.2-.2h-.2z" fill-rule="evenodd"/>
<circle cx="208.3" cy="35.5" r=".51"/>
<circle cx="76.2" cy="50.7" r=".51"/>
<circle cx="213.4" cy="78.6" r=".51"/>
<circle cx="236.2" cy="78.6" r=".51"/>
<circle cx="86.4" cy="83.7" r=".51"/>
<circle cx="86.4" cy="98.9" r=".51"/>
<circle cx="96.6" cy="83.7" r=".51"/>
<circle cx="73.7" cy="116.7" r=".51"/>
<circle cx="96.6" cy="114.2" r=".51"/>
<circle cx="241.3" cy="111.6" r=".51"/>
<circle cx="241.3" cy="119.3" r=".51"/>
<circle cx="223.5" cy="139.6" r=".51"/>
</g>
<path d="M218.4 53.3h12.7v10.1h-12.7zM218.4 76.1h12.7v15.2h-12.7zM78.8 109.1h7.6a5.1 5.1 0 0 1 5.1 5.1 5.1 5.1 0 0 1-5.1 5.1h-7.6z" fill="none" stroke="#000" stroke-width=".42"/>
<text font-size="7.2" x="169.4" y="175.1">LIGHT TRIGGERED ACTION</text>
<g font-size="3.6">
<text x="20.4" y="157.3">An LED is turned on by the previous action.</text>
<text x="20.4" y="161.1">The LED makes the phototransistor change</text>
<text x="20.4" y="164.9">its resistance, signaling the microcontroller</text>
<text x="20.4" y="168.7">to proceed to the next action. The output signal</text>
<text x="20.4" y="172.6">turns the LED off again.</text>
<text x="20.4" y="180.2">&quot;Use light to initiate a chemical reaction to</text>
<text x="20.4" y="184">begin the next action.&quot;</text>
<text x="163.9" y="181.4">TITLE:</text>
<text x="180.4" y="181.4">WMHS Eastern LI Invitational Circuit Board</text>
<text x="20.4" y="191.6">CLARIFICATION:</text>
<text x="163.9" y="189.1">Document Number:</text>
<text x="251.5" y="189.1">REV:</text>
<text x="20.4" y="195.4">&quot;Use light to initiate the next action.&quot;</text>
<text x="163.9" y="199.2">Date:</text>
<text x="175.3" y="199.2">not saved!</text>
<text x="235" y="199.2">Sheet:</text>
<text x="248.9" y="199.2">4/16</text>
</g>
<g font-size="2.5">
<text x="213.4" y="20.2">U403</text>
<text x="261.9" y="28.4" transform="rotate(-90 261.9 28.4)">TP404</text>
<text x="213.4" y="40.6">ATTINY25-20SSUR</text>
<text x="205.7" y="43.1">GND</text>
<text x="91.5" y="60.5">A photocell is connected to the microcontroller</text>
<text x="91.5" y="63.2">to detect the light coming from the bulb. A</text>
<text x="91.5" y="65.8">threshold change must be met in order to</text>
<text x="73.8" y="70.5">GND</text>
<text x="91.5" y="68.5">prevent interference from ambient light.</text>
<text x="233.7" y="68.5">GND</text>
<text x="209" y="73.3">V_BATT</text>
<text x="98.6" y="86.5">TP403</text>
<text x="95.9" y="91.9">U402.2</text>
<text x="124.5" y="98.4">The incoming ON signal is fed into the base of</text>
<text x="124.5" y="101.1">an NPN transistor which feeds the halogen</text>
<text x="210.8" y="96.4">GND</text>
<text x="233.7" y="96.4">GND</text>
<text x="83.9" y="106">GND</text>
<text x="124.5" y="103.8">bulb. When the incandescent bulb has completed</text>
<text x="124.5" y="106.4">the transfer, the microcontroller's output signal</text>
<text x="78.8" y="108.5">U402</text>
<text x="99.4" y="112.2" transform="rotate(-90 99.4 112.2)">TP402</text>
<text x="124.5" y="109.1">is used to shut the bulb element off.</text>
<text x="72.7" y="125.6" transform="rotate(-90 72.7 125.6)">TP401</text>
<text x="78.8" y="121.8">SN74*C1G08-DCK</text>
<text x="139.8" y="128.9">GND</text>
<text x="238.8" y="126.4">GND</text>
<text x="205.7" y="147.2">GND</text>
</g>
<g font-size="2.1">
<text x="211.9" y="22.4">8</text>
<text x="215.7" y="23.5">VCC</text>
<text x="223.6" y="23.5">PB0(MOSI)</text>
<text x="236.6" y="22.4">5</text>
<text x="219.1" y="28.6">PB2(SCK/ADC1)</text>
<text x="223.6" y="26.1">PB1(MISO)</text>
<text x="236.6" y="25">6</text>
<text x="236.6" y="27.5">7</text>
<text x="211.9" y="35.1">4</text>
<text x="223.6" y="31.2">PB3(ADC3)</text>
<text x="223.6" y="33.7">PB4(ADC2)</text>
<text x="236.6" y="35.1">1</text>
<text x="236.6" y="30.1">2</text>
<text x="236.6" y="32.6">3</text>
<text x="215.7" y="36.2">GND</text>
<text x="223.6" y="36.2">PB5(NRES)</text>
<text x="220" y="55.4">1</text>
<text x="220" y="58">3</text>
<text x="228.4" y="55.4">2</text>
<text x="228.4" y="58">4</text>
<text x="220" y="60.5">5</text>
<text x="228.4" y="60.5">6</text>
<text x="220.8" y="79.4">IN</text>
<text x="224.7" y="79.4">OUT</text>
<text x="86.1" y="85.9" transform="rotate(-90 86.1 85.9)">5</text>
<text x="96.2" y="86.4" transform="rotate(-90 96.2 86.4)">5</text>
<text x="220.8" y="89.5">GND BP</text>
<text x="220.8" y="84.5">EN</text>
<text x="86.1" y="97.9" transform="rotate(-90 86.1 97.9)">3</text>
<text x="96.2" y="97.3" transform="rotate(-90 96.2 97.3)">3</text>
<text x="75.3" y="111.3">1</text>
<text x="93.9" y="113.8">4</text>
<text x="57" y="116.4">2</text>
<text x="71.5" y="116.4">4</text>
<text x="75.3" y="116.4">2</text>
</g>
<g font-size="1.8">
<text x="197.9" y="23.4">LIGHT_VCC</text>
<text x="242.6" y="23.4">LIGHT_MOSI</text>
<text x="242.6" y="28.5">LIGHT_SCK</text>
<text x="242.6" y="26">LIGHT_MISO</text>
<text x="242.6" y="33.6">LIGHT_OUT_SWITCH</text>
<text x="242.6" y="36.1">LIGHT_RST</text>
<text x="63.4" y="51.4">LIGHT_SCK</text>
<text x="97.8" y="51.4">LIGHT_VCC</text>
<text x="201.8" y="56.4">LIGHT_MISO</text>
<text x="203" y="59">LIGHT_SCK</text>
<text x="237.5" y="56.4">LIGHT_VCC</text>
<text x="237.5" y="59">LIGHT_MOSI</text>
<text x="203" y="61.5">LIGHT_RST</text>
<text x="76" y="81.8">LIGHT_VCC</text>
<text x="240" y="79.2">LIGHT_VCC</text>
<text x="98.5" y="88.8" transform="rotate(-90 98.5 88.8)">VCC</text>
<text x="98.5" y="97.2" transform="rotate(-90 98.5 97.2)">GND</text>
<text x="41.7" y="107.2">LIGHT_IN/16</text>
<text x="117.5" y="105.3" transform="rotate(-90 117.5 105.3)">LIGHT_VCC</text>
<text x="202.5" y="104.6">LIGHT_OUT/16</text>
<text x="204.2" y="112.3">LIGHT_IN/16</text>
<text x="40" y="117.3">LIGHT_OUT/16</text>
<text x="205.5" y="119.9">LIGHT_VCC</text>
<text x="240" y="135.1">LIGHT_VCC</text>
<text x="235" y="140.2">LIGHT_RST</text>
<text x="242.6" y="155.4">LIGHT_VCC</text>
<text x="200" y="158">LIGHT_OUT/16</text>
<text x="227.3" y="160.5">LIGHT_OUT_SWITCH</text>
</g>
</svg>
